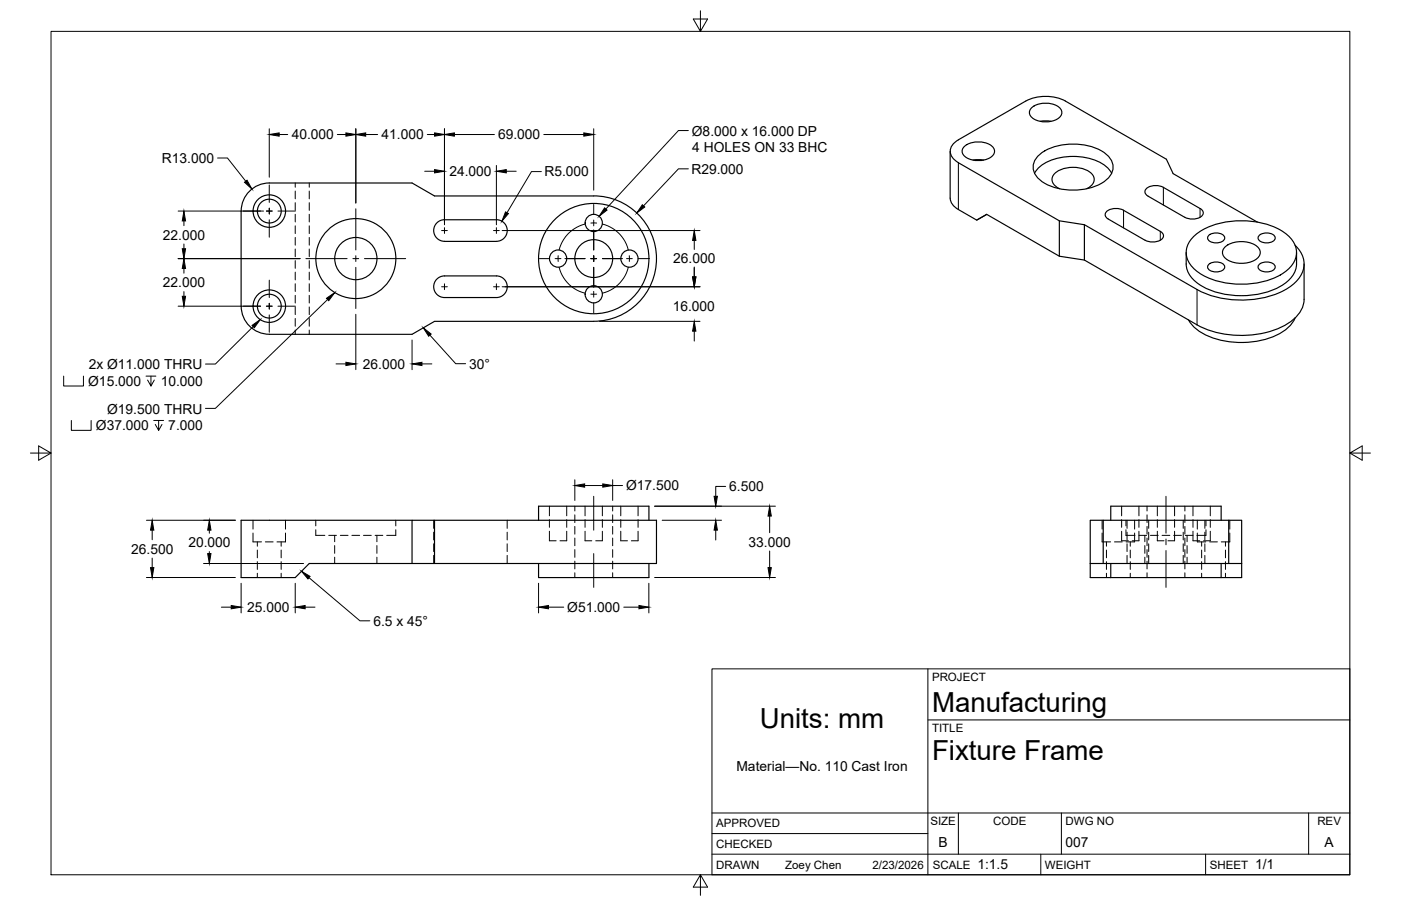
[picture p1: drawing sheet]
<svg xmlns="http://www.w3.org/2000/svg" width="432mm" height="279mm" viewBox="0 0 432 279" stroke-linecap="round" stroke-linejoin="round" font-family="sans-serif">
<!-- layer: Hidden -->
<g fill="none" stroke="#000" stroke-width=".31">
<path d="M91 56.4v1.3M91 58.9v2.4M95.3 56.4v1.3M95.3 58.9v2.4M91 62.5v2.4M91 66.1v2.4M91 69.6v2.4M91 73.2v2.4M91 76.8v2.4M95.3 62.5v2.4M95.3 66.1v2.4M95.3 69.6v2.4"/>
<path d="M95.3 73.2v2.4M95.3 76.8v2.4M91 80.4v2.3M91 83.9v2.4M91 87.5v2.4M91 91.1v2.4M91 94.7v2.3M91 98.2v2.4M95.3 80.4v2.3M95.3 83.9v2.4M95.3 87.5v2.4M95.3 91.1v2.4"/>
<path d="M95.3 94.7v2.3M95.3 98.2v2.4M91 101.8v1.3M95.3 101.8v1.3M169.3 156.1v3M174.7 156.1v3M177.2 156.1v1.5M177.2 158.8v2.4M180.3 156.1v3M185.7 156.1v3M188.8 156.1v1.5M188.8 158.8v2.4"/>
<path d="M191.3 156.1v3M196.7 156.1v3M345.7 156.1v3M351 156.1v3M353.5 156.1v1.5M353.5 158.8v2.4M356.7 156.1v3M362 156.1v3M365.2 156.1v1.5M365.2 158.8v2.4M367.7 156.1v3M373 156.1v3"/>
<path d="M78 164.4v2.7h2.6M78 160.4v2.8M79.3 167.1v1.3M79.3 169.6v2.4M79.3 173.2v2.4M79.3 176.8v1.3M81.8 167.1h2.4M86.7 167.1v1.3M86.7 169.6v2.4M86.7 173.2v2.4M86.7 176.8v1.3M88 164.4v2.7h-2.6"/>
<path d="M88 160.4v2.8M97.3 163.4v1.7h2.8M97.3 160.4v1.8M101.3 165.1h2.4M103.1 165.1v2M103.1 168.3v2.3M103.1 171.8v2M104.9 165.1h2.4M108.5 165.1h2.3M112 165.1h2.4M115.6 165.1h2.4M116.2 165.1v2"/>
<path d="M116.2 168.3v2.3M116.2 171.8v2M122 163.4v1.7h-2.8M122 160.4v1.8M133.7 160.4v2.5M133.7 164.1v2.4M133.7 167.7v2.4M133.7 171.3v2.5M156.3 160.4v2.5M156.3 164.1v2.4M156.3 167.7v2.4M156.3 171.3v2.5"/>
<path d="M169.3 163.8v3h2.1M169.3 160.3v2.3M174.7 163.8v3h-2.1M174.7 160.3v2.3M177.2 162.3v2.4M177.2 165.9v2.4M177.2 169.5v2.4M177.2 173.1v2.4M177.2 176.6v1.5M180.3 163.8v3h2.1M180.3 160.3v2.3M185.7 163.8v3h-2.1"/>
<path d="M185.7 160.3v2.3M188.8 162.3v2.4M188.8 165.9v2.4M188.8 169.5v2.4M188.8 173.1v2.4M188.8 176.6v1.5M191.3 163.8v3h2.1M191.3 160.3v2.3M196.7 163.8v3h-2.1M196.7 160.3v2.3M339.7 164.4v2.7h2.6M339.7 160.4v2.8"/>
<path d="M341 167.1v1.3M341 169.6v2.4M341 173.2v2.4M341 176.8v1.3M343.5 167.1h2.4M345.7 163.8v3h2.1M345.7 160.3v2.3M347 163.4v1.7h2.8M347 160.4v1.8M347.4 160.4v2.5M347.4 164.1v2.4M347.4 167.7v2.4"/>
<path d="M347.4 171.3v2.5M348.4 167.1v1.3M348.4 169.6v2.4M348.4 173.2v2.4M348.4 176.8v1.3M349.7 164.4v2.7h-2.6M349.7 160.4v2.8M351 165.1h2.4M351 163.8v3h-2M351 160.3v2.3M352.8 165.1v2M352.8 168.3v2.3"/>
<path d="M352.8 171.8v2M353.5 162.3v2.4M353.5 165.9v2.4M353.5 169.5v2.4M353.5 173.1v2.4M353.5 176.6v1.5M354 160.4v2.5M354 164.1v2.4M354 167.7v2.4M354 171.3v2.5M354.6 165.1h2.4M356.7 163.8v3h2.1"/>
<path d="M356.7 160.3v2.3M358.2 165.1h2.4M361.7 165.1h2.4M362 163.8v3h-2M362 160.3v2.3M364.7 160.4v2.5M364.7 164.1v2.4M364.7 167.7v2.4M364.7 171.3v2.5M365.2 162.3v2.4M365.2 165.9v2.4M365.2 169.5v2.4"/>
<path d="M365.2 173.1v2.4M365.2 176.6v1.5M365.3 165.1h2.4M365.9 165.1v2M365.9 168.3v2.3M365.9 171.8v2M367.7 163.8v3h2.1M367.7 160.3v2.3M369 164.4v2.7h2.6M369 160.4v2.8M370.4 167.1v1.3M370.4 169.6v2.4"/>
<path d="M370.4 173.2v2.4M370.4 176.8v1.3M371.3 160.4v2.5M371.3 164.1v2.4M371.3 167.7v2.4M371.3 171.3v2.5M371.7 163.4v1.7h-2.8M371.7 160.4v1.8M372.8 167.1h2.4M373 163.8v3h-2.1M373 160.3v2.3M377.7 167.1v1.3"/>
<path d="M377.7 169.6v2.4M377.7 173.2v2.4M377.7 176.8v1.3M379 164.4v2.7h-2.6M379 160.4v2.8"/>
</g>
<!-- layer: Visible -->
<g fill="none" stroke="#000" stroke-width=".36">
<path d="M318.1 33.1a7.1 7.1 0 0 1 8.8 .5 2.1 2.1 0 0 1-1.1 3.1 7.2 7.2 0 0 1-8.2-.9 1.89 1.89 0 0 1 .5-2.7zM320.7 37.4l1.6-.1 1.6 .1M292.8 46.7l.1 14.4 .4 1.6 1.4 1.5 6.3 3.7 3.1-1.8M297.3 45.1a7.1 7.1 0 0 1 8.9 .5 2.1 2.1 0 0 1-1.1 3.1 7.2 7.2 0 0 1-8.2-1 1.89 1.89 0 0 1 .4-2.6zM299.9 49.4l1.6-.2 1.6 .2M318.9 53.4a11.7 11.7 0 0 1 9.1-5 16.6 16.6 0 0 1 13.6 3.6l1 1.4M320 48a17.7 17.7 0 0 1 16-2.9 9 9 0 0 1 7 5.5 5.5 5.5 0 0 1-3.5 6 18.9 18.9 0 0 1-18.6-.8 4.8 4.8 0 0 1-.9-7.8zM326.6 58.2a2.84 2.84 0 0 1-1.6-4.6 9.3 9.3 0 0 1 11.5 0 2.59 2.59 0 0 1-.9 4.2l-.7 .4M358.6 57.8a4.7 4.7 0 0 0-5.6 .7 1.39 1.39 0 0 0 .8 2l11.4 6.5a4.7 4.7 0 0 0 5.5-.7 1.38 1.38 0 0 0-.8-2M358.6 57.8l11.3 6.5M74.3 65.1v29.3M74.3 65.1a8.7 8.7 0 0 1 8.7-8.7h44l6.9 4h49.1a19.3 19.3 0 0 1 19.3 19.4 19.3 19.3 0 0 1-19.3 19.3h-49.1l-6.9 4h-44a8.7 8.7 0 0 1-8.7-8.7"/>
<path d="M137 67.8h16M137 67.8a3.3 3.3 0 0 0-3.3 3.3 3.3 3.3 0 0 0 3.3 3.3h16a3.3 3.3 0 0 0 3.3-3.3 3.3 3.3 0 0 0-3.3-3.3M304.1 66.1l22.4 12.9 7.7 1.2 34.7 20a30 30 0 0 0 28.2-.5 9.2 9.2 0 0 0 4.8-7.4v-10.9M304.1 66.1l-3.1 1.8M326.5 68.1l-31.1-17.9a3.7 3.7 0 0 1-2.5-3.6 3.7 3.7 0 0 1 2.5-3.5l20.7-11.9a13.6 13.6 0 0 1 12.3 0l31.1 17.9 2.1 4.5 25.9 14.9M326.5 79v-10.9l7.7 1.2v10.9M334.2 69.3l34.7 20a29.9 29.9 0 0 0 28.4-.6 8.5 8.5 0 0 0 4.4-9 8.8 8.8 0 0 0-2.5-4M341.1 65.2a4.9 4.9 0 0 1 5.2-.3l11.3 6.5a1.55 1.55 0 0 1 1 1.7 1.55 1.55 0 0 1-1.6 1.2l-1.4 .3-2.1-.3-11.9-6.7a1.37 1.37 0 0 1-.5-2.4zM365.6 77.9v3.5M368.1 72.7a24 24 0 0 1 19.3-4.2 16.7 16.7 0 0 1 11.3 6.2 6.4 6.4 0 0 1-1.6 8.3 24 24 0 0 1-19.3 4.2 16.7 16.7 0 0 1-11.3-6.2 6.4 6.4 0 0 1 1.6-8.3zM372.5 72.6a3.6 3.6 0 0 1 4.9 .4 1.6 1.6 0 0 1-1.7 1.8 2.83 2.83 0 0 1-3.5-1.4zM377.8 76a8.4 8.4 0 0 1 10.1 .5 2.39 2.39 0 0 1-1.2 3.7 8.5 8.5 0 0 1-9.4-.9 2.22 2.22 0 0 1 .5-3.3z"/>
<path d="M388.1 72.6a3.6 3.6 0 0 1 4.9 .4 1.6 1.6 0 0 1-1.8 1.8 2.83 2.83 0 0 1-3.5-1.4zM399.6 77.9v3.5M134.6 86.1a3.3 3.3 0 0 1 2.4-1h16a3.3 3.3 0 0 1 3.3 3.3 3.3 3.3 0 0 1-3.3 3.4h-16a3.3 3.3 0 0 1-3.1-2.1 3.3 3.3 0 0 1 .7-3.6zM365.6 81.4a8.8 8.8 0 0 0 5.6 7.3 26.6 26.6 0 0 0 24-.7 8.3 8.3 0 0 0 4.4-6.6M372.5 81.6a3.6 3.6 0 0 1 4.9 .3 1.6 1.6 0 0 1-1.7 1.9 2.83 2.83 0 0 1-3.5-1.5zM388.1 81.6a3.6 3.6 0 0 1 4.9 .3 1.6 1.6 0 0 1-1.8 1.9 2.83 2.83 0 0 1-3.5-1.5zM399.2 98a13.6 13.6 0 0 1-9.8 6.8 25.9 25.9 0 0 1-20.1-2.9 9.7 9.7 0 0 1-3-3.2M127 160.4h-52.7v17.7h16.7l4.3-4.3h107v-13.4h-68.4M127 173.8v-13.4h6.9v13.4M166 160.4v-4.3h34v4.3M166 173.8v4.3h34v-4.3M336 173.8h46.7"/>
<path d="M336 173.8v4.3h6.3M340 173.8v-13.4h38.7v13.4M340 160.4h-4v13.4M342.3 160.4v-4.3h34.1v4.3M342.3 178.1h34.1M342.3 173.8v4.3M376.4 173.8v4.3M378.7 160.4h4v13.4M382.7 173.8v4.3h-6.3"/>
<circle cx="83" cy="65.1" r="3.7"/>
<circle cx="83" cy="65.1" r="5"/>
<circle cx="109.7" cy="79.7" r="6.5"/>
<circle cx="109.7" cy="79.7" r="12.3"/>
<circle cx="172" cy="79.7" r="2.66"/>
<circle cx="183" cy="79.7" r="17"/>
<circle cx="183" cy="68.8" r="2.66"/>
<circle cx="183" cy="79.7" r="5.8"/>
<circle cx="194" cy="79.7" r="2.66"/>
<circle cx="83" cy="94.4" r="3.7"/>
<circle cx="83" cy="94.4" r="5"/>
<circle cx="183" cy="90.8" r="2.66"/>
</g>
<!-- layer: Visible Narrow -->
<path d="M295.4 50.2v14.4M358.6 57.8v5.4M346.3 64.9v5.4M357.6 71.4v2.7M369.9 64.3v2.7M368.9 89.3v10.9" fill="none" stroke="#000" stroke-width=".31"/>
<!-- layer: Border -->
<path d="M15.7 9.7h400.3v260.1h-400.3zM215.9 3.3v6.4l-2.2-3.8h4.4l-2.2 3.8M9.4 139.7h6.3l-3.8-2.2v4.4l3.8-2.2M416 139.7l3.8 2.2v-4.4l-3.8 2.2h6.4M215.9 269.8l2.2 3.8h-4.4l2.2-3.8v6.3" fill="none" stroke="#000" stroke-width=".31"/>
<!-- layer: Titleblock -->
<path d="M219.4 206.3h196.6v63.5h-196.6zM286 206.3v63.5M286 222h130M219.4 257.1h66.6M219.4 250.7h196.6M295.4 250.7v12.7M327.1 250.7v12.7M403.3 250.7v12.7M219.4 263.4h196.6M320.8 263.4v6.4M371.6 263.4v6.4" fill="none" stroke="#000" stroke-width=".31"/>
<!-- layer: Smart Centers -->
<g fill="none" stroke="#000" stroke-width=".31">
<path d="M83 57v5.4M75 65.1h5.3M82.1 65.1h1.8M83 64.2v1.8M83 67.8v5.4M85.7 65.1h5.3M94.3 79.8h12.7M108.8 79.8h1.8M109.7 64.4v12.7M109.7 78.9v1.7M112.3 79.8h12.7M136.1 71.1h1.8"/>
<path d="M137 70.2v1.8M152.1 71.1h1.8M153 70.2v1.8M166.3 79.8h3M171.1 79.8h1.8M172 78.9v1.7M174.1 79.8h6.2M180.3 69.1a11 11 0 0 0-8 8M182.1 79.8h1.8M183 63.1v3M183 67.9v1.8M183 70.9v6.2"/>
<path d="M183 78.9v1.7M183.9 68.8h-1.8M185.7 69.1a11 11 0 0 1 8 8M185.7 79.8h6.2M193.1 79.8h1.8M194 78.9v1.7M196.7 79.8h3M75 94.4h5.3M82.1 94.4h1.8M83 86.4v5.4M83 93.5v1.8M83 97.1v5.4"/>
<path d="M85.7 94.4h5.3M109.7 82.4v12.7M136.1 88.4h1.8M137 87.5v1.8M152.1 88.4h1.8M153 87.5v1.8M172.3 82.4a11 11 0 0 0 8 8M183 82.4v6.2M183 89.9v1.8M183 93.4v3.1M183.9 90.7h-1.8M193.7 82.4a10.9 10.9 0 0 1-8 8"/>
<path d="M183 153.1v10.4M359.4 153.1v11.3M183 170.7v10.4M359.4 166.2v1.8M359.4 169.8v11.3"/>
</g>
<!-- layer: Hole Notes -->
<path d="M101 92.4l-34.6 33.5h-3.1M19.6 116v3h6.1v-3M45 116h3M46.5 116v3l-1-1.8M47.6 117.2l-1.1 1.8M78 100.7l-11.6 11.6h-3.1M22 129.7v3h6.1v-3M47.4 129.7h3M48.9 129.7v3l-1-1.8M49.9 130.9l-1 1.8" fill="none" stroke="#000" stroke-width=".31"/>
<path d="M100.6 92l2.6-1.8-1.9 2.5zM77.7 100.4l2.5-1.8-1.8 2.5z" fill="#000" stroke="#000" stroke-width=".31"/>
<!-- layer: FD_Dimensions -->
<g fill="none" stroke="#000" stroke-width=".31">
<path d="M83 39.7v15M109.7 39.7v22.9M137 39.7v29.6M183 39.7v19M67.1 48.7h3l5.7 7.2M86 41.5h2.7M104 41.5h2.6M112.7 41.5h3.7M130.9 52.8h3M131.7 41.5h2.2M140 41.5h12.4M153 51v18.3"/>
<path d="M156 52.8h3.1M166.9 52.9h-3.1l-7.5 12.7M167.6 41.5h12.3M212.2 52.1h-3.1l-10.7 11.4M54.9 65.1h26.3M54.9 79.8h37.6M56.7 68.1v1.5M56.7 75.2v1.5M154.8 71.1h61M214 74.1v2.8M54.9 94.4h25.4M56.7 82.8v1.5"/>
<path d="M56.7 89.9v1.5M109.7 96.9v17.1M154.8 88.4h61M184.8 99.1h31M214 82.3v3.1M103.6 112.2h3M127 104.9v9.1M130 112.2h3.1M214 102.1v3.1M177.2 148v6.3M180.2 149.7h5.6M188.8 148v6.3"/>
<path d="M188.8 149.7h3.1M201.8 156.1h37.2M223.6 150h-3v3.1M237.2 159.2v5.1M45.1 178.1h27.4M45.1 160.4h27.4M46.9 163.5v3M46.9 172.1v2.9M62.7 173.8h30.9M64.5 163.5v.9M64.5 170.1v.6M74.3 179.9v9.1"/>
<path d="M91 179.9v9.1M166 179.9v9.1M200 179.9v9.1M201.8 178.1h37.2M204.1 160.4h18.3M220.6 163.5v3M237.2 169.9v5.1M68.2 187.2h3.1M94 187.2h3.1M169 187.2h4.7M192.2 187.2h4.7"/>
</g>
<g fill="#000" stroke="#000" stroke-width=".31">
<path d="M75.4 56.2l.7-.6 1.5 2.7zM83 41.5l3-.5v1zM106.6 41l3.1 .5-3.1 .5zM109.7 41.5l3-.5v1zM133.9 41l3.1 .5-3.1 .5zM133.9 52.3l3.1 .5-3.1 .5zM137 41.5l3-.5v1zM153 52.8l3-.5v1zM179.9 41l3.1 .5-3.1 .5zM56.7 65.1l.5 3h-1zM56.2 76.7h1l-.5 3.1zM155.8 65.3l.9 .6-2 2.3z"/>
<path d="M198 63.1l.7 .7-2.4 1.9zM214 71.1l.5 3h-1zM56.2 91.4h1l-.5 3zM56.7 79.8l.5 3h-1zM213.5 85.4h1l-.5 3zM106.6 111.7l3.1 .5-3.1 .5zM127 112.2l3-.5v1zM214 99.1l.5 3h-1zM177.2 149.7l3-.5v1zM185.8 149.2l3 .5-3 .5zM220.1 153.1h1l-.5 3zM237.2 156.1l.5 3.1h-1z"/>
<path d="M46.4 175h1l-.5 3.1zM46.9 160.4l.5 3.1h-1zM64.5 160.4l.5 3.1h-1zM64 170.7h1l-.5 3.1zM220.6 160.4l.5 3.1h-1zM236.7 175h1l-.5 3.1zM71.3 186.7l3 .5-3 .5zM91 187.2l3-.5v1zM166 187.2l3-.5v1zM196.9 186.7l3.1 .5-3.1 .5z"/>
</g>
<!-- layer: Leaders -->
<path d="M186.4 64.1l.7 .7-2.4 1.9zM130.5 101.1l2.4 1.9-.8 .7zM92.9 176.2l2.7 1.6-.7 .7z" fill="#000" stroke="#000" stroke-width=".31"/>
<path d="M212.2 40.3h-3.1l-22.4 24.2M132.5 103.4l8 8.8h3M95.2 178.2l15.7 13.3h3.1" fill="none" stroke="#000" stroke-width=".31"/>
<g font-size="8.5">
<text x="287.3" y="219.5">Manufacturing</text>
<text x="234.2" y="224.4">Units: mm</text>
<text x="287.3" y="234.5">Fixture Frame</text>
</g>
<g font-size="4.3">
<text x="213.3" y="41.9">Ø8.000 x 16.000 DP</text>
<text x="89.9" y="43">40.000</text>
<text x="117.6" y="43">41.000</text>
<text x="153.5" y="43">69.000</text>
<text x="213.4" y="47">4 HOLES ON 33 BHC</text>
<text x="49.9" y="50.2">R13.000</text>
<text x="213.1" y="53.6">R29.000</text>
<text x="138.5" y="54.3">24.000</text>
<text x="167.8" y="54.4">R5.000</text>
<text x="50.2" y="73.9">22.000</text>
<text x="207.5" y="81.3">26.000</text>
<text x="50.2" y="88.6">22.000</text>
<text x="207.3" y="95.9">16.000</text>
<text x="27.4" y="113.8">2x Ø11.000 THRU</text>
<text x="111.8" y="113.7">26.000</text>
<text x="144.6" y="113.7">30°</text>
<text x="27.2" y="119">Ø15.000</text>
<text x="49.5" y="119">10.000</text>
<text x="33" y="127.5">Ø19.500 THRU</text>
<text x="29.6" y="132.7">Ø37.000</text>
<text x="51.9" y="132.7">7.000</text>
<text x="193" y="151.2">Ø17.500</text>
<text x="224.8" y="151.5">6.500</text>
<text x="40.4" y="170.8">26.500</text>
<text x="58.1" y="168.8">20.000</text>
<text x="230.7" y="168.6">33.000</text>
<text x="76.2" y="188.7">25.000</text>
<text x="174.8" y="188.7">Ø51.000</text>
<text x="115.1" y="193">6.5 x 45°</text>
<text x="227" y="237.6">Material—No. 110 Cast Iron</text>
<text x="289.3" y="261.2">B</text>
<text x="328.4" y="261.2">007</text>
<text x="408.2" y="261.2">A</text>
<text x="301.2" y="268.1">1:1.5</text>
<text x="386.8" y="268.1">1/1</text>
</g>
<g font-size="3.5">
<text x="287.3" y="210.1">PROJECT</text>
<text x="287.3" y="225.8">TITLE</text>
<text x="220.7" y="255.2">APPROVED</text>
<text x="286.7" y="254.5">SIZE</text>
<text x="306.1" y="254.5">CODE</text>
<text x="328.4" y="254.5">DWG NO</text>
<text x="406" y="254.5">REV</text>
<text x="220.7" y="261.5">CHECKED</text>
<text x="220.7" y="267.9">DRAWN</text>
<text x="242" y="267.9">Zoey Chen</text>
<text x="268.9" y="267.9">2/23/2026</text>
<text x="287.5" y="267.9">SCALE</text>
<text x="322.1" y="267.9">WEIGHT</text>
<text x="372.9" y="267.9">SHEET</text>
</g>
</svg>
